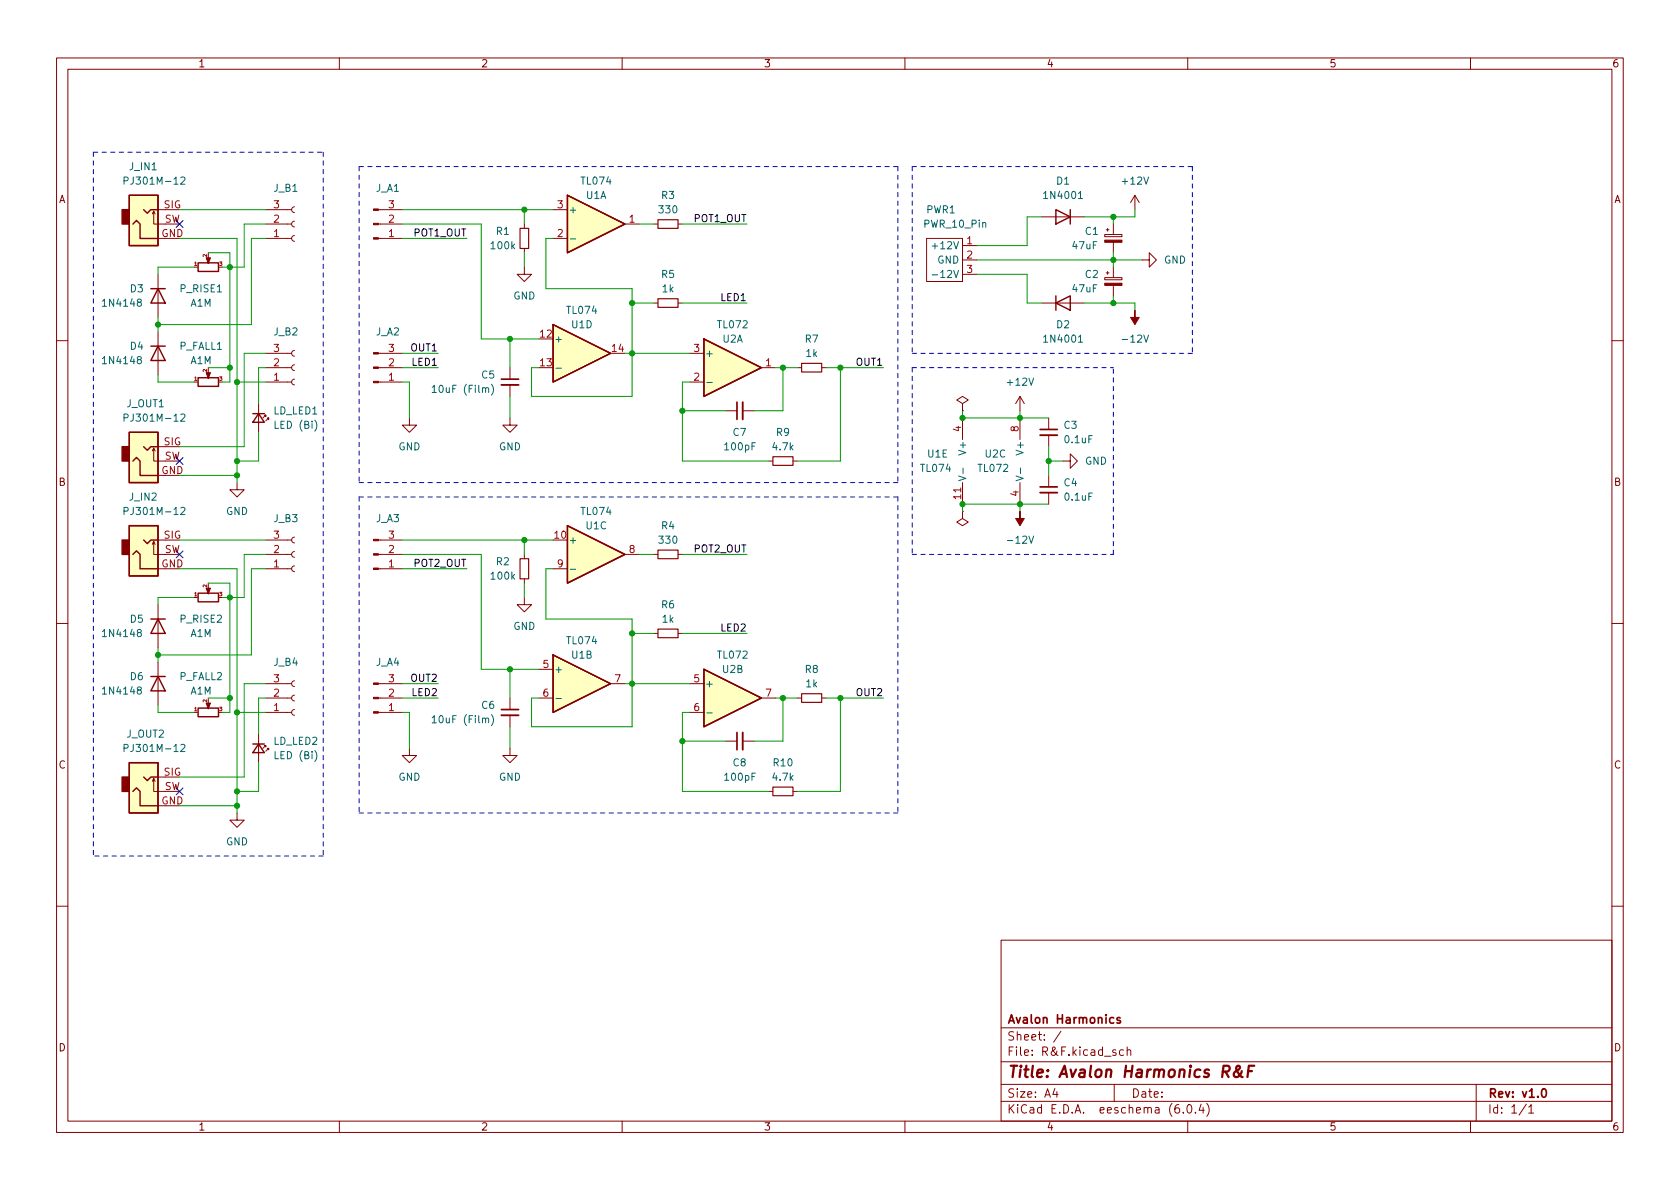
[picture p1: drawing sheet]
<svg xmlns="http://www.w3.org/2000/svg" width="297mm" height="210mm" viewBox="0 0 297 210" stroke-linecap="round" stroke-linejoin="round" font-family="sans-serif">
<g fill="none" stroke="#840000" stroke-width=".18">
<path d="M10 10.2h277v190.1h-277zM12 12.2h273v186.1h-273zM60 10.2v2M110 10.2v2M160 10.2v2M210 10.2v2M260 10.2v2M26.9 37.8l.3-.5v2.3h2M27.2 37.3l.2 .5M27.9 37.1h1.3M47 37.1h4.6M47 39.6h4.6"/>
<path d="M52.1 36.6l-.4 .1-.1 .4 .1 .3 .4 .2M52.1 39.1l-.4 .2-.1 .3 .1 .4 .4 .1M66.9 37.1h4.2M66.9 39.6h4.2M92.7 39.6v.8M97.8 37.1h2.5M110.5 39.6h2.5M115.6 39.6h.7M119.9 39.6h.7M184.1 38.3h7.7M196.8 39.6v1.9M200.7 34.5l-.8 1.3"/>
<path d="M200.7 34.5v2.6M200.7 34.5l.7 1.3M27.9 48.5v7.6M27.9 58.7v7.6M27.9 42.2h1.3M47 42.2h4.6M52.1 41.7l-.4 .1-.1 .4 .1 .3 .4 .2M66.9 42.2h4.2M92.7 47.2v1.3h1.3l-1.3 1.3-1.3-1.3h1.3M92.7 43.9v.8M97.8 42.2h2.5M115.6 53.6h.7"/>
<path d="M119.9 53.6h.7M163.8 42.2h6.4v7.6h-6.4zM170.2 43.4h2.5M170.2 46h2.5M170.2 48.5h2.5M184.1 53.6h7.7M195.3 49.1h3.1v.4h-3.1zM195.3 41.5h3.1v.4h-3.1zM195.6 48.3h.5M195.6 40.6h.5M195.8 40.4v.5M195.8 48v.5"/>
<path d="M196.8 42.8v1.9M196.8 47.2v1.9M196.8 50.5v1.8M201.9 46h1.3v-1.3l1.3 1.3-1.3 1.2v-1.2M10 60.2h2M26.9 79.8l.3-.6v2.3h2M27.2 79.2l.2 .6M27.9 79h1.3M45.7 71.4v5M46.7 73.4h.3v.3v-.3l-.5 .5M47 62.5h4.6M47 65h4.6"/>
<path d="M47 67.6h4.6M47.2 73.9h.3v.3v-.3l-.5 .5M52.1 62l-.4 .1-.1 .4 .1 .3 .4 .2M52.1 64.5l-.4 .2-.1 .3 .1 .4 .4 .1M52.1 67.1l-.4 .1-.1 .4 .1 .3 .4 .2M66.9 62.5h4.2M66.9 65h4.2M66.9 67.6h4.2M72.4 73.9v1.3h1.3l-1.3 1.2-1.3-1.2h1.3M90.2 73.9v1.3h1.2l-1.2 1.2-1.3-1.2h1.3M90.2 65v2.1M90.2 68.1v2"/>
<path d="M121.9 62.5h2.6M121.9 67.6h2.6M128.3 72.6h2M131.3 72.6h2M134.6 65h2.6M141 65h.7M145.3 65h.7M170.2 71.4l1-.7-1-.6-1 .6 1 .7v1.2M170.2 72.6h.1M170.2 73.9v3.8M180.3 70.1v2.5M180.3 73.9v3.8"/>
<path d="M180.3 70.1l-.7 1.3M180.3 70.1l.8 1.3M185.4 73.9v2M185.4 77v2M285 60.2h2M26.9 96.3l.3-.5v2.2h2M27.2 95.8l.2 .5M27.9 95.5h1.3M27.9 84.1h1.3M41.9 85.3v1.3h1.3l-1.3 1.3-1.3-1.3h1.3M47 98h4.6M47 95.5h4.6"/>
<path d="M52.1 95l-.4 .1-.1 .4 .1 .4 .4 .1M52.1 97.5l-.4 .2-.1 .3 .1 .4 .4 .1M66.9 98h4.2M66.9 95.5h4.2M92.7 98v.8M110.5 98h2.5M115.6 98h.7M119.9 98h.7M135.9 81.5h.8M140.2 81.5h.8M170.2 90.4v1.3l1 .6-1 .7-1-.7 1-.6M170.2 90.4h.1"/>
<path d="M170.2 85.3v3.8M180.3 85.3v3.8M185.4 84.1v2M185.4 87.1v2M188 81.5h1.2v-1.2l1.3 1.2-1.3 1.3v-1.3M10 110.2h2M27.9 100.6h1.3M27.9 106.9v7.6M27.9 117.1v7.6M47 100.6h4.6M52.1 100.1l-.4 .1-.1 .4 .1 .3 .4 .2M66.9 100.6h4.2"/>
<path d="M92.7 105.7v1.2h1.3l-1.3 1.3-1.3-1.3h1.3M92.7 102.4v.7M95.2 118.4h2.6M97.8 100.6h2.5M115.6 112h.7M119.9 112h.7M285 110.2h2M26.9 138.2l.3-.5v2.2h2M27.2 137.7l.2 .5M27.9 137.4h1.3M45.7 129.8v5.1M46.7 131.8h.3v.3v-.3l-.5 .5"/>
<path d="M47 123.4h4.6M47 120.9h4.6M47 126h4.6M47.2 132.3h.3v.3v-.3l-.5 .5M52.1 120.4l-.4 .1-.1 .4 .1 .4 .4 .1M52.1 122.9l-.4 .2-.1 .3 .1 .4 .4 .1M52.1 125.5l-.4 .1-.1 .4 .1 .3 .4 .2M66.9 123.4h4.2M66.9 120.9h4.2M66.9 126h4.2M72.4 132.3v1.3h1.3l-1.3 1.3-1.3-1.3h1.3M90.2 132.3v1.3h1.2l-1.2 1.3-1.3-1.3h1.3"/>
<path d="M90.2 123.4v2.1M90.2 126.5v2M95.2 123.4h2.6M107.9 120.9h2.6M121.9 120.9h2.6M121.9 126h2.6M128.3 131.1h2M131.3 131.1h2M134.6 123.4h2.6M135.9 139.9h.8M140.2 139.9h.8M141 123.4h.7"/>
<path d="M145.3 123.4h.7M27.9 142.5h1.3M41.9 143.8v1.2h1.3l-1.3 1.3-1.3-1.3h1.3M10 160.2h2M177 166.3h108v32h-108zM285 160.2h2M60 198.3v2M110 198.3v2M160 198.3v2M177 194.8h108M177 191.8h108M177 187.8h108"/>
<path d="M177 181.8h108M186.5 192.5l-.4 1h1M186.9 193v1M187.6 182.4l-1.3 1.9M197 191.8v3M197.3 185.7l-.4-.1-.2 .2 .1 .3 .5 .1v.4h-.6M198.6 185.7l-.4-.1-.3 .3v.4l.2 .3h.5M199.3 185.8l.2-.2 .4 .1v.9M199.3 185.1v1.5M208.4 195.3a.59 .59 0 0 0-.7 .7v.5l.2 .3h.4l.2-.1 .1-.5-.2-.2-.4-.1-.3 .3M209.2 196.7v.1M210 198.3v2"/>
<path d="M210.1 195.4l.1-.1a.81 .81 0 0 1 .6 .7 .81 .81 0 0 1-.3 .8h-.1a.81 .81 0 0 1-.6-.6 .81 .81 0 0 1 .3-.8zM211.4 196.7v.1M212.4 195.3l-.4 1h.9M212.7 195.8v1M213.4 195.1a1.72 1.72 0 0 1 0 2.3M260 198.3v2M261 191.8v6.5M269.9 195.3l-1.3 1.9M270.3 195.8l.4-.5v1.5M270.3 196.8h.9"/>
</g>
<path d="M88.6 67.1h3.1M130.3 71.1v3.1M183.9 75.9h3M183.9 86.1h3M88.6 125.5h3.1M130.3 129.5v3.1M198.1 180l-.4-.1-.2 .2 .1 .3 .5 .1v.4h-.6M272.8 192.6l.1-.1a.81 .81 0 0 1 .6 .7 .81 .81 0 0 1-.3 .8h-.1a.81 .81 0 0 1-.6-.6 .81 .81 0 0 1 .3-.8z" fill="none" stroke="#840000" stroke-width=".3"/>
<path d="M219.5 189.4l-.1 .5a.92 .92 0 0 1-.9 .6l-.2-.1a.54 .54 0 0 1 .1-.9l.8-.7v-.2l-.2-.1a.41 .41 0 0 0-.4 .4l.6 1.2 .5 .4M220.7 189.4h.7M221.8 188.5h-1l-.2 2" fill="none" stroke="#840000" stroke-width=".4"/>
<g fill="#ffffc2" stroke="#ffffc2" stroke-width=".18">
<path d="M22.9 93h5v8.8h-5z"/>
<path d="M97.8 115.8l10.1 5.1-10.1 5.1z"/>
<path d="M22.9 76.4h5v8.9h-5z"/>
<path d="M22.9 134.9h5v8.9h-5z"/>
<path d="M22.9 34.5h5v8.9h-5z"/>
<path d="M97.8 57.4l10.1 5.1-10.1 5.1z"/>
<path d="M100.3 93l10.2 5-10.2 5.1z"/>
<path d="M124.5 118.4l10.1 5-10.1 5.1z"/>
<path d="M100.3 34.5l10.2 5.1-10.2 5.1z"/>
<path d="M124.5 59.9l10.1 5.1-10.1 5.1z"/>
</g>
<g fill="none" stroke="#840000" stroke-width=".25">
<path d="M22.9 34.5h5v8.9h-5zM23.5 39.6l.6-.6 .7 .6v2.6h3.1M25.4 37.1l.6 .6 .7-.6h1.2M100.3 34.5l10.2 5.1-10.2 5.1zM186.7 37.1l2.5 1.2-2.5 1.3zM189.2 37.1v2.5M26.7 51h2.5M27.9 51l1.3 2.6h-2.5zM35 46.5h3.6v1.5h-3.6zM97.8 57.4l10.1 5.1-10.1 5.1zM124.5 59.9l10.1 5.1-10.1 5.1zM186.7 53.6l2.5-1.3v2.6z"/>
<path d="M186.7 52.3v2.6M22.9 76.4h5v8.9h-5zM25.4 79l.6 .6 .7-.6h1.2M26.7 61.2h2.5M27.9 61.2l1.3 2.5h-2.5zM35 66.8h3.6v1.5h-3.6zM44.7 73.1h2M45.7 73.1l1 1.6h-2zM22.9 93h5v8.8h-5zM23.5 98l.6-.6 .7 .6v2.6h3.1M23.5 81.5l.6-.6 .7 .6v2.6h3.1M25.4 95.5l.6 .6 .7-.6h1.2"/>
<path d="M100.3 93l10.2 5-10.2 5.1zM26.7 109.5h2.5M26.7 119.6h2.5M27.9 109.5l1.3 2.5h-2.5zM27.9 119.6l1.3 2.6h-2.5zM35 104.9h3.6v1.5h-3.6zM97.8 115.8l10.1 5.1-10.1 5.1zM124.5 118.4l10.1 5-10.1 5.1zM22.9 134.9h5v8.9h-5zM23.5 139.9l.6-.6 .7 .6v2.6h3.1M25.4 137.4l.6 .6 .7-.6h1.2M35 125.2h3.6v1.5h-3.6z"/>
<path d="M44.7 131.6h2M45.7 131.6l1 1.5h-2z"/>
</g>
<g fill="#840000" stroke="#840000" stroke-width=".25">
<path d="M21.6 95.5h1.3v2.5h-1.3z"/>
<path d="M21.6 79h1.3v2.5h-1.3z"/>
<path d="M21.6 137.4h1.3v2.5h-1.3z"/>
<path d="M21.6 37.1h1.3v2.5h-1.3z"/>
</g>
<g fill="none" stroke="#006464" stroke-width=".18">
<path d="M21.9 32l.6-.1 .2-.2-.1-.3-.7-.1v1.3M32 31.4l.5-.1 .2 .4-.8 .9h.8M190.7 35.1h.7M100.8 42.2h1M164.8 43.5h1M164.8 48.6h1M21.9 73.9l.6-.1 .2-.2-.1-.3-.7-.1v1.3M32 73.3l.5-.1 .2 .4-.8 .9h.8M76.4 68.5l.4-.4v1.3M76.4 69.4h.7M86.9 68a1.46 1.46 0 0 1 0 1.9M98.3 65.1h1"/>
<path d="M125 67.6h.9M190.7 60.5h.7M21.9 90.4l.6-.1 .2-.2-.1-.3-.7-.1v1.3M32 89.8l.5-.1 .2 .4-.8 .9h.8M169.5 84.2l1.3 .4-1.3 .4M170.3 82.8v.9M179.6 84.2l1.3 .4-1.3 .4M180.4 82.8v.9M100.8 100.7h1M21.9 132.3l.6-.1 .2-.1-.1-.3-.7-.2v1.3M32 131.8l.5-.2 .2 .4-.8 .9h.8M76.4 126.9l.4-.3v1.2"/>
<path d="M76.4 127.8h.7M86.9 126.4a1.46 1.46 0 0 1 0 1.9M98.3 123.5h1M125 126.1h.9"/>
</g>
<g fill="#840000" stroke="#840000" stroke-width=".18">
<path d="M36.4 65.9h.8l-.4 1v-.2v.2z"/>
<path d="M36.4 104h.8l-.4 1v-.2v.2z"/>
<path d="M66 62.4h.9v.2h-.9z"/>
<path d="M66 64.9h.9v.2h-.9z"/>
<path d="M66 67.4h.9v.3h-.9z"/>
<path d="M200.7 54.9v1.2h.7l-.7 1.3-.8-1.3h.8z"/>
<path d="M66 37h.9v.2h-.9z"/>
<path d="M66 39.5h.9v.2h-.9z"/>
<path d="M66 42h.9v.3h-.9z"/>
<path d="M195.3 50.1h3.1v.4h-3.1z"/>
<path d="M36.4 124.3h.8l-.4 1v-.2v.2z"/>
<path d="M195.3 42.5h3.1v.3h-3.1z"/>
<path d="M66 95.4h.9v.2h-.9z"/>
<path d="M66 97.9h.9v.3h-.9z"/>
<path d="M66 100.5h.9v.2h-.9z"/>
<path d="M66 120.8h.9v.2h-.9z"/>
<path d="M66 123.3h.9v.3h-.9z"/>
<path d="M66 125.9h.9v.2h-.9z"/>
<path d="M36.4 45.6h.8l-.4 1v-.3v.3z"/>
<path d="M180.3 90.4v1.3h.8l-.8 1.3-.7-1.3h.7z"/>
</g>
<path d="M88.6 68.1h3.1M131.3 71.1v3.1M183.9 77h3M183.9 87.1h3M88.6 126.5h3.1M131.3 129.5v3.1" fill="none" stroke="#840000" stroke-width=".33"/>
<path d="M116.3 38.9h3.6v1.5h-3.6zM91.9 40.4h1.6v3.5h-1.6zM116.3 52.8h3.6v1.6h-3.6zM141.7 64.3h3.6v1.5h-3.6zM91.9 98.8h1.6v3.6h-1.6zM116.3 97.3h3.6v1.5h-3.6zM136.7 80.8h3.5v1.5h-3.5zM116.3 111.2h3.6v1.6h-3.6zM136.7 139.2h3.5v1.5h-3.5zM141.7 122.7h3.6v1.5h-3.6z" fill="none" stroke="#840000" stroke-width=".2"/>
<g fill="none" stroke="#0000c2" stroke-width=".18" stroke-dasharray=".8 .8">
<path d="M16.5 26.9h40.6M16.5 26.9v124.5M57.1 26.9v124.5M63.5 29.5v55.8M63.5 29.5h95.2M158.7 29.5v55.8M161.3 29.5v33M161.3 29.5h49.5M210.8 29.5v33M161.3 65v33M161.3 65h35.5M210.8 62.5h-49.5"/>
<path d="M63.5 87.9v55.9M63.5 87.9h95.2M158.7 87.9v55.9M158.7 85.3h-95.2M161.3 98h35.5M196.8 98v-33M57.1 151.4h-40.6M158.7 143.8h-95.2"/>
</g>
<g fill="none" stroke="#009600" stroke-width=".18">
<path d="M31.7 37.1h15.3M47 39.6h-3.8v7.6h-3.8M71.1 37.1h26.7M71.1 39.6h14v20.3h10.1M92.7 37.1v2.5M113 39.6h2.6M120.6 39.6h11.5M184.1 38.3h-2.5v5.1h-8.9M196.8 38.3v1.3M200.7 37.1v1.2h-8.9M27.9 56.1v2.6M31.7 42.2h10.2v43.1"/>
<path d="M34.3 47.2h-6.4v1.3M36.8 44.7h3.8v22.9h-1.2M47 42.2h-2.6v15.2h-16.5M71.1 42.2h11.4M90.2 59.9v5.1M92.7 44.7v2.5M97.8 42.2h-1.3v8.8h15.3v19.1h-17.8v-5.1h1.2M111.8 53.6h3.8M120.6 53.6h11.5M172.7 48.5h8.9v5.1h2.5M172.7 46h29.2M191.8 53.6h8.9v1.3"/>
<path d="M196.8 44.7v2.5M196.8 52.3v1.3M27.9 66.3v1.3h6.4M36.8 65h3.8M41.9 67.6h5.1M45.7 76.4v5.1h-3.8M47 62.5h-3.8v16.5h-11.5M47 65h-1.3v6.4M71.1 67.6h1.3v6.3M71.1 65h6.4M71.1 62.5h6.4M90.2 70.1v3.8"/>
<path d="M110.5 62.5h11.4M120.6 72.6h7.7M121.9 67.6h-1.3v13.9h15.3M137.2 65h3.8M138.4 65v7.6h-5.1M146 65h10.2M148.6 65v16.5h-7.6M170.2 72.6v1.3h15.2M180.3 72.6v1.3M185.4 79v5.1M31.7 95.5h15.3M31.7 84.1h10.2"/>
<path d="M47 98h-3.8v7.7h-3.8M71.1 95.5h26.7M71.1 98h14v20.4h10.1M92.7 95.5v2.5M113 98h2.6M120.6 98h11.5M180.3 89.1v1.3M185.4 81.5h2.6M185.4 89.1h-15.2v1.3M27.9 114.5v2.6M31.7 100.6h10.2v43.2M34.3 105.7h-6.4v1.2"/>
<path d="M36.8 103.1h3.8v22.9h-1.2M47 100.6h-2.6v15.2h-16.5M71.1 100.6h11.4M90.2 118.4v5M92.7 103.1v2.6M97.8 100.6h-1.3v8.9h15.3v19h-17.8v-5.1h1.2M111.8 112h3.8M120.6 112h11.5M27.9 124.7v1.3h6.4M36.8 123.4h3.8M41.9 126h5.1M45.7 134.9v5h-3.8"/>
<path d="M47 120.9h-3.8v16.5h-11.5M47 123.4h-1.3v6.4M71.1 126h1.3v6.3M71.1 120.9h6.4M71.1 123.4h6.4M90.2 128.5v3.8M110.5 120.9h11.4M120.6 131.1h7.7M121.9 126h-1.3v13.9h15.3M137.2 123.4h3.8M138.4 123.4v7.7h-5.1M146 123.4h10.2"/>
<path d="M148.6 123.4v16.5h-7.6M31.7 142.5h10.2"/>
</g>
<path d="M31.1 39l1.3 1.2M32.4 39l-1.3 1.2M31.1 80.9l1.3 1.2M31.1 97.4l1.3 1.2M32.4 80.9l-1.3 1.2M32.4 97.4l-1.3 1.2M31.1 139.3l1.3 1.3M32.4 139.3l-1.3 1.3" fill="none" stroke="#000084" stroke-width=".18"/>
<g fill="#009600" stroke="#009600" stroke-width=".18">
<circle cx="41.9" cy="142.5" r=".46"/>
<circle cx="40.6" cy="123.4" r=".46"/>
<circle cx="27.9" cy="115.8" r=".46"/>
<circle cx="41.9" cy="139.9" r=".46"/>
<circle cx="27.9" cy="57.4" r=".46"/>
<circle cx="111.8" cy="53.6" r=".46"/>
<circle cx="92.7" cy="95.5" r=".46"/>
<circle cx="92.7" cy="37.1" r=".46"/>
<circle cx="90.2" cy="59.9" r=".46"/>
<circle cx="41.9" cy="126" r=".46"/>
<circle cx="41.9" cy="84.1" r=".46"/>
<circle cx="90.2" cy="118.4" r=".46"/>
<circle cx="40.6" cy="105.7" r=".46"/>
<circle cx="40.6" cy="47.2" r=".46"/>
<circle cx="41.9" cy="81.5" r=".46"/>
<circle cx="40.6" cy="65" r=".46"/>
<circle cx="41.9" cy="67.6" r=".46"/>
<circle cx="170.2" cy="73.9" r=".46"/>
<circle cx="180.3" cy="73.9" r=".46"/>
<circle cx="170.2" cy="89.1" r=".46"/>
<circle cx="185.4" cy="81.5" r=".46"/>
<circle cx="180.3" cy="89.1" r=".46"/>
<circle cx="138.4" cy="123.4" r=".46"/>
<circle cx="120.6" cy="131.1" r=".46"/>
<circle cx="111.8" cy="120.9" r=".46"/>
<circle cx="148.6" cy="123.4" r=".46"/>
<circle cx="138.4" cy="65" r=".46"/>
<circle cx="148.6" cy="65" r=".46"/>
<circle cx="120.6" cy="72.6" r=".46"/>
<circle cx="111.8" cy="62.5" r=".46"/>
<circle cx="196.8" cy="38.3" r=".46"/>
<circle cx="196.8" cy="46" r=".46"/>
<circle cx="196.8" cy="53.6" r=".46"/>
<circle cx="111.8" cy="112" r=".46"/>
</g>
<text font-size="2.8" fill="#840000" x="178" y="190.6">Title: Avalon Harmonics R&amp;F</text>
<g font-size="2.1" fill="#840000">
<text x="178" y="184">Sheet: /</text>
<text x="178" y="181">Avalon Harmonics</text>
<text x="178" y="186.7">File: R&amp;F.kicad_sch</text>
<text x="178" y="196.9">KiCad E.D.A. eeschema (6.0.4)</text>
<text x="178" y="194.1">Size: A4</text>
<text x="200" y="194.1">Date:</text>
<text x="263" y="194.1">Rev: v1.0</text>
<text x="263" y="196.9">Id: 1/1</text>
</g>
<g font-size="1.8" fill="#840000">
<text x="35" y="11.9">1</text>
<text x="85" y="11.9">2</text>
<text x="135" y="11.9">3</text>
<text x="185" y="11.9">4</text>
<text x="235" y="11.9">5</text>
<text x="285" y="11.9">6</text>
<text x="10.3" y="35.9">A</text>
<text x="285.3" y="35.9">A</text>
<text x="10.3" y="85.9">B</text>
<text x="285.3" y="85.9">B</text>
<text x="10.3" y="135.9">C</text>
<text x="285.3" y="135.9">C</text>
<text x="10.3" y="185.9">D</text>
<text x="285.3" y="185.9">D</text>
<text x="35" y="199.9">1</text>
<text x="85" y="199.9">2</text>
<text x="135" y="199.9">3</text>
<text x="185" y="199.9">4</text>
<text x="235" y="199.9">5</text>
<text x="285" y="199.9">6</text>
</g>
<g font-size="1.8" fill="#006464">
<text x="22.7" y="32.6">PJ301M-12</text>
<text x="23" y="30.1">J_IN1</text>
<text x="48.4" y="33.9">J_B1</text>
<text x="66.5" y="33.9">J_A1</text>
<text x="102.9" y="32.6">TL074</text>
<text x="103.6" y="35.2">U1A</text>
<text x="117" y="35.2">R3</text>
<text x="184.9" y="35.2">1N4001</text>
<text x="186.8" y="32.6">D1</text>
<text x="198.6" y="32.6">+12V</text>
<text x="87.8" y="41.5">R1</text>
<text x="100.5" y="37.7">+</text>
<text x="116.6" y="37.7">330</text>
<text x="163.5" y="40.3">PWR_10_Pin</text>
<text x="163.8" y="37.7">PWR1</text>
<text x="191.9" y="41.5">C1</text>
<text x="86.9" y="44.1">100k</text>
<text x="165.5" y="44.1">+12V</text>
<text x="165.7" y="46.6">GND</text>
<text x="189.7" y="44.1">47uF</text>
<text x="205.8" y="46.6">GND</text>
<text x="23" y="51.7">D3</text>
<text x="31.9" y="51.7">P_RISE1</text>
<text x="90.7" y="53">GND</text>
<text x="117" y="49.1">R5</text>
<text x="117.1" y="51.7">1k</text>
<text x="165.9" y="49.1">-12V</text>
<text x="189.7" y="51.7">47uF</text>
<text x="191.9" y="49.1">C2</text>
<text x="18.5" y="54.2">1N4148</text>
<text x="33.7" y="54.2">A1M</text>
<text x="48.4" y="59.3">J_B2</text>
<text x="66.5" y="59.3">J_A2</text>
<text x="100.3" y="55.5">TL074</text>
<text x="101.1" y="58">U1D</text>
<text x="127" y="58">TL072</text>
<text x="186.8" y="58">D2</text>
<text x="18.5" y="64.4">1N4148</text>
<text x="23" y="61.8">D4</text>
<text x="31.7" y="61.8">P_FALL1</text>
<text x="33.7" y="64.4">A1M</text>
<text x="97.9" y="60.6">+</text>
<text x="124.6" y="63.1">+</text>
<text x="127.8" y="60.6">U2A</text>
<text x="142.4" y="60.6">R7</text>
<text x="142.5" y="63.1">1k</text>
<text x="184.9" y="60.6">1N4001</text>
<text x="198.8" y="60.6">-12V</text>
<text x="77.1" y="69.5">10uF (Film)</text>
<text x="85.2" y="66.9">C5</text>
<text x="178.3" y="68.2">+12V</text>
<text x="22.4" y="72">J_OUT1</text>
<text x="22.7" y="74.5">PJ301M-12</text>
<text x="48.4" y="73.3">LD_LED1</text>
<text x="48.8" y="75.8">LED (Bi)</text>
<text x="129.6" y="77.1">C7</text>
<text x="137.3" y="77.1">R9</text>
<text x="188.1" y="75.8">C3</text>
<text x="70.4" y="79.6">GND</text>
<text x="88.2" y="79.6">GND</text>
<text x="128.3" y="79.6">100pF</text>
<text x="136.7" y="79.6">4.7k</text>
<text x="162.9" y="83.4">TL074</text>
<text x="164" y="80.9">U1E</text>
<text x="170.8" y="80.1" transform="rotate(-90 170.8 80.1)">V+</text>
<text x="173.1" y="83.4">TL072</text>
<text x="174.2" y="80.9">U2C</text>
<text x="181" y="80.1" transform="rotate(-90 181 80.1)">V+</text>
<text x="188.4" y="78.4">0.1uF</text>
<text x="191.8" y="82.2">GND</text>
<text x="23" y="88.5">J_IN2</text>
<text x="188.1" y="86">C4</text>
<text x="188.4" y="88.5">0.1uF</text>
<text x="22.7" y="91.1">PJ301M-12</text>
<text x="39.9" y="91.1">GND</text>
<text x="48.4" y="92.3">J_B3</text>
<text x="66.5" y="92.3">J_A3</text>
<text x="102.9" y="91.1">TL074</text>
<text x="103.6" y="93.6">U1C</text>
<text x="117" y="93.6">R4</text>
<text x="87.8" y="99.9">R2</text>
<text x="100.5" y="96.1">+</text>
<text x="116.6" y="96.1">330</text>
<text x="178.5" y="96.1">-12V</text>
<text x="86.9" y="102.5">100k</text>
<text x="117" y="107.6">R6</text>
<text x="18.5" y="112.6">1N4148</text>
<text x="23" y="110.1">D5</text>
<text x="31.9" y="110.1">P_RISE2</text>
<text x="33.7" y="112.6">A1M</text>
<text x="90.7" y="111.4">GND</text>
<text x="100.3" y="113.9">TL074</text>
<text x="117.1" y="110.1">1k</text>
<text x="48.4" y="117.7">J_B4</text>
<text x="66.5" y="117.7">J_A4</text>
<text x="97.9" y="119">+</text>
<text x="101.1" y="116.5">U1B</text>
<text x="127" y="116.5">TL072</text>
<text x="127.8" y="119">U2B</text>
<text x="142.4" y="119">R8</text>
<text x="18.5" y="122.8">1N4148</text>
<text x="23" y="120.3">D6</text>
<text x="31.7" y="120.3">P_FALL2</text>
<text x="33.7" y="122.8">A1M</text>
<text x="85.2" y="125.3">C6</text>
<text x="124.6" y="121.5">+</text>
<text x="142.5" y="121.5">1k</text>
<text x="22.4" y="130.4">J_OUT2</text>
<text x="48.4" y="131.7">LD_LED2</text>
<text x="77.1" y="127.9">10uF (Film)</text>
<text x="22.7" y="133">PJ301M-12</text>
<text x="48.8" y="134.2">LED (Bi)</text>
<text x="129.6" y="135.5">C8</text>
<text x="136.8" y="135.5">R10</text>
<text x="70.4" y="138">GND</text>
<text x="88.2" y="138">GND</text>
<text x="128.3" y="138">100pF</text>
<text x="136.7" y="138">4.7k</text>
<text x="39.9" y="149.5">GND</text>
</g>
<g font-size="1.8" fill="#a90000">
<text x="28.5" y="41.9">GND</text>
<text x="29" y="36.8">SIG</text>
<text x="29.1" y="39.4">SW</text>
<text x="48.4" y="41.9">1</text>
<text x="48.4" y="39.4">2</text>
<text x="48.4" y="36.8">3</text>
<text x="68.7" y="41.9">1</text>
<text x="68.7" y="39.4">2</text>
<text x="68.7" y="36.8">3</text>
<text x="98.6" y="41.9">2</text>
<text x="98.6" y="36.8">3</text>
<text x="111.3" y="39.4">1</text>
<text x="171" y="43.2">1</text>
<text x="171" y="45.7">2</text>
<text x="171" y="48.3">3</text>
<text x="95.5" y="59.7">12</text>
<text x="48.4" y="64.8">2</text>
<text x="48.4" y="62.2">3</text>
<text x="68.7" y="64.8">2</text>
<text x="68.7" y="62.2">3</text>
<text x="95.5" y="64.8">13</text>
<text x="108.2" y="62.2">14</text>
<text x="122.7" y="62.2">3</text>
<text x="135.4" y="64.8">1</text>
<text x="48.4" y="67.3">1</text>
<text x="68.7" y="67.3">1</text>
<text x="122.7" y="67.3">2</text>
<text x="169.9" y="76.3" transform="rotate(-90 169.9 76.3)">4</text>
<text x="180.1" y="76.3" transform="rotate(-90 180.1 76.3)">8</text>
<text x="28.5" y="83.8">GND</text>
<text x="29" y="78.7">SIG</text>
<text x="29.1" y="81.3">SW</text>
<text x="169.9" y="88.2" transform="rotate(-90 169.9 88.2)">11</text>
<text x="180.1" y="87.7" transform="rotate(-90 180.1 87.7)">4</text>
<text x="29" y="95.2">SIG</text>
<text x="48.4" y="95.2">3</text>
<text x="68.7" y="95.2">3</text>
<text x="98.1" y="95.2">10</text>
<text x="28.5" y="100.3">GND</text>
<text x="29.1" y="97.8">SW</text>
<text x="48.4" y="100.3">1</text>
<text x="48.4" y="97.8">2</text>
<text x="68.7" y="100.3">1</text>
<text x="68.7" y="97.8">2</text>
<text x="98.6" y="100.3">9</text>
<text x="111.3" y="97.8">8</text>
<text x="96" y="118.1">5</text>
<text x="48.4" y="125.7">1</text>
<text x="48.4" y="123.2">2</text>
<text x="48.4" y="120.6">3</text>
<text x="68.7" y="125.7">1</text>
<text x="68.7" y="123.2">2</text>
<text x="68.7" y="120.6">3</text>
<text x="96" y="123.2">6</text>
<text x="108.7" y="120.6">7</text>
<text x="122.7" y="120.6">5</text>
<text x="122.7" y="125.7">6</text>
<text x="135.4" y="123.2">7</text>
<text x="29" y="137.2">SIG</text>
<text x="28.5" y="142.2">GND</text>
<text x="29.1" y="139.7">SW</text>
</g>
<g font-size="1.8" fill="#0f0f0f">
<text x="73.2" y="41.8">POT1_OUT</text>
<text x="122.7" y="39.3">POT1_OUT</text>
<text x="127.6" y="53.2">LED1</text>
<text x="72.8" y="62.1">OUT1</text>
<text x="72.9" y="64.7">LED1</text>
<text x="151.5" y="64.7">OUT1</text>
<text x="73.2" y="100.2">POT2_OUT</text>
<text x="122.7" y="97.7">POT2_OUT</text>
<text x="127.6" y="111.7">LED2</text>
<text x="72.8" y="120.5">OUT2</text>
<text x="72.9" y="123.1">LED2</text>
<text x="151.5" y="123.1">OUT2</text>
</g>
<g font-size=".9" fill="#a90000">
<text x="34.4" y="47">1</text>
<text x="36.6" y="45.4" transform="rotate(-90 36.6 45.4)">2</text>
<text x="38.8" y="47">3</text>
<text x="36.6" y="65.8" transform="rotate(-90 36.6 65.8)">2</text>
<text x="34.4" y="67.3">1</text>
<text x="38.8" y="67.3">3</text>
<text x="34.4" y="105.4">1</text>
<text x="36.6" y="103.9" transform="rotate(-90 36.6 103.9)">2</text>
<text x="38.8" y="105.4">3</text>
<text x="34.4" y="125.7">1</text>
<text x="36.6" y="124.2" transform="rotate(-90 36.6 124.2)">2</text>
<text x="38.8" y="125.7">3</text>
</g>
</svg>
